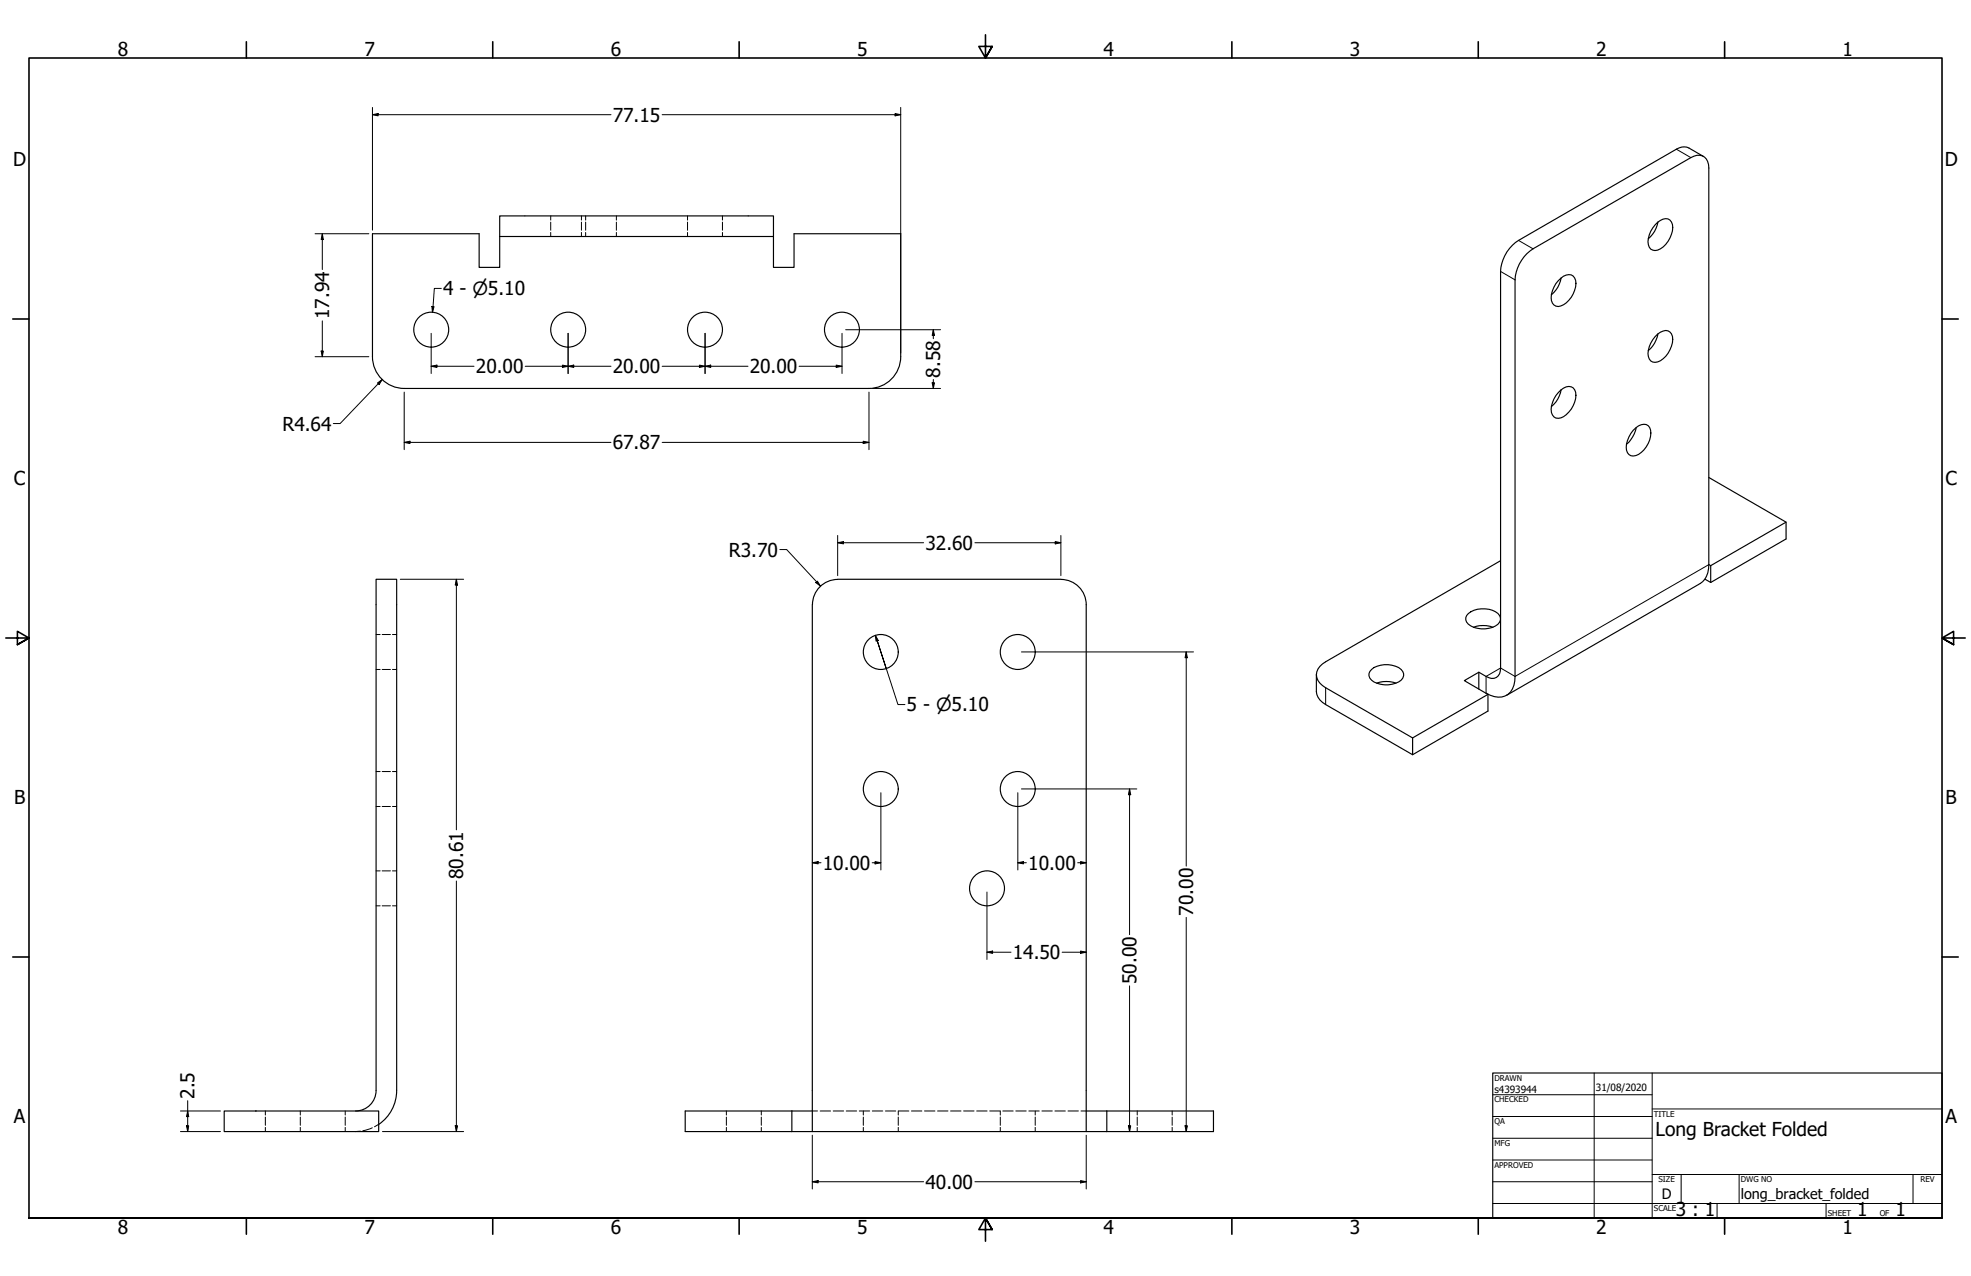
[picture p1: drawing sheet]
<svg xmlns="http://www.w3.org/2000/svg" width="864mm" height="559mm" viewBox="0 0 864 559" stroke-linecap="round" stroke-linejoin="round" font-family="sans-serif">
<!-- layer: Hidden (ANSI) -->
<g fill="none" stroke="#000" stroke-width=".44">
<path d="M241.3 94.6v1.8M241.3 97.3v3.5M254.8 94.6v1.8M254.8 97.3v3.5M256.6 94.6v1.8M256.6 97.3v3.5M270.1 94.6v1.8M270.1 97.3v3.5M301.2 94.6v1.8M301.2 97.3v3.5M316.5 94.6v1.8M316.5 97.3v3.5"/>
<path d="M241.3 101.8v1.8M254.8 101.8v1.8M256.6 101.8v1.8M270.1 101.8v1.8M301.2 101.8v1.8M316.5 101.8v1.8M164.8 277.9h1.8M167.4 277.9h3.7M172 277.9h1.8M164.8 293.2h1.8M167.4 293.2h3.7M172 293.2h1.8"/>
<path d="M164.8 337.9h1.8M167.4 337.9h3.7M172 337.9h1.8M164.8 353.2h1.8M167.4 353.2h3.7M172 353.2h1.8M164.8 396.7h1.8M164.8 381.4h1.8M167.4 396.7h3.7M167.4 381.4h3.7M172 396.7h1.8M172 381.4h1.8"/>
<path d="M116.3 486.5v1.8M116.3 489.2v3.6M116.3 493.7v1.9M131.6 486.5v1.8M131.6 489.2v3.6M131.6 493.7v1.9M151.3 486.5v1.8M151.3 489.2v3.6M151.3 493.7v1.9M157.9 495.4l-2.1 .2M163.1 493.9l-4.1 1.3M165.9 492.4l-1.8 1.1"/>
<path d="M318.3 486.5v1.8M318.3 489.2v3.6M318.3 493.7v1.9M333.6 486.5v1.8M333.6 489.2v3.6M333.6 493.7v1.9M355.9 486.5h2.3M359.3 486.5h4.6M365.1 486.5h4.5M370.8 486.5h4.5M376.5 486.5h4.6M378.3 486.5v1.8"/>
<path d="M378.3 489.2v3.6M378.3 493.7v1.9M382.2 486.5h4.6M387.9 486.5h4.6M393.6 486.5v1.8M393.6 489.2v3.6M393.6 493.7v1.9M393.6 486.5h4.6M399.4 486.5h4.5M405.1 486.5h4.5M410.8 486.5h4.6M416.5 486.5h4.6"/>
<path d="M422.2 486.5h4.6M427.9 486.5h4.6M433.6 486.5h4.6l.1 1.8M438.3 489.2v3.6M438.3 493.7v1.9M439.4 486.5h4.5M445.1 486.5h4.5M450.8 486.5h4.6M453.6 486.5v1.8M453.6 489.2v3.6M453.6 493.7v1.9M456.5 486.5h4.6"/>
<path d="M462.2 486.5h4.6M467.9 486.5h4.6M473.6 486.5h2.3M498.3 486.5v1.8M498.3 489.2v3.6M498.3 493.7v1.9M513.6 486.5v1.8M513.6 489.2v3.6M513.6 493.7v1.9"/>
</g>
<!-- layer: Visible (ANSI) -->
<g fill="none" stroke="#000" stroke-width=".51">
<path d="M746.4 68.5l-6.4-3.7a5.5 5.5 0 0 0-5.5 .5l-69.1 40a17.1 17.1 0 0 0-7.9 13.6v173.6a3.9 3.9 0 0 1-1.9 4.2 3.9 3.9 0 0 1-4.5-.5l-3.1-1.8-6.4 3.7 10.4 6M218.9 94.6h120v9h-120zM726.3 97.3a4.4 4.4 0 0 1 5.4-.9 6.8 6.8 0 0 1 0 7.8 8.9 8.9 0 0 1-6.5 5.5 3.7 3.7 0 0 1-3-5.3 12.1 12.1 0 0 1 4.1-7.1zM726.4 97.2a12.2 12.2 0 0 1-4.2 7.4M218.9 103.6v13.5h-9v-14.7h-46.7v53.8a13.9 13.9 0 0 0 13.9 13.9h203.6a13.9 13.9 0 0 0 14-13.9v-53.8h-46.8v14.7h-9v-13.5M682.8 122.9a6 6 0 0 1 5.7-2.5 4.9 4.9 0 0 1 1.4 6.7 10.3 10.3 0 0 1-7.1 7.1 3.8 3.8 0 0 1-3-5.3 13.3 13.3 0 0 1 3-6zM684 121.7a12.2 12.2 0 0 1-4.2 7.4M725.2 147.4a5 5 0 0 1 6.5-2 6.7 6.7 0 0 1 0 7.8 8.9 8.9 0 0 1-6.5 5.5 3.7 3.7 0 0 1-3-5.3 12.5 12.5 0 0 1 3-6zM726.4 146.2l-.3 1.4a12.2 12.2 0 0 1-3.9 5.9M682.8 172a4.9 4.9 0 0 1 6.5-2.1 6.8 6.8 0 0 1 0 7.8 9.2 9.2 0 0 1-6.5 5.5 3.8 3.8 0 0 1-3-5.3 12.7 12.7 0 0 1 3-5.9zM684 170.7l-.3 1.4a12.2 12.2 0 0 1-3.9 6M715.6 188.5a5.1 5.1 0 0 1 6.6-2.1 7 7 0 0 1 0 7.8 9.1 9.1 0 0 1-6.6 5.5 3.2 3.2 0 0 1-3.1-3.8 12.4 12.4 0 0 1 3.1-7.4z"/>
<path d="M716.9 187.3a13.2 13.2 0 0 1-4.2 7.3M748.7 209.1l33.9 19.6v7.3l-33 19.1M782.6 228.7l-33 19M367 253.7h97.8M367.1 253.7a11.1 11.1 0 0 0-11.1 11.1M464.9 253.7a11.1 11.1 0 0 1 11 11.1M657.5 245.6l-76.7 44.2a6.1 6.1 0 0 0-3.3 8.2l1.9 2.2 1.4 1 38.1 22v7.3l-38.1-22a7.3 7.3 0 0 1-4-5.7v-7.3M747 253.6l2.6 1.5M748.7 247.3a9.2 9.2 0 0 1-3.7 8.2l-84.9 49M748.7 247.3v-173.7a4.8 4.8 0 0 0-2.3-5.1 4.8 4.8 0 0 0-5.5 .5l-69.2 40a17.6 17.6 0 0 0-7.9 13.6v173.6a8.2 8.2 0 0 1-5.8 9 10.8 10.8 0 0 1-6.9-1.6M748.7 247.3l.9 .4M749.6 247.7v7.4"/>
<path d="M355.9 264.8v230.8M475.9 264.8v230.8M643.4 268.7a11.2 11.2 0 0 1 12.9 0 3.2 3.2 0 0 1-1 5.4 10.8 10.8 0 0 1-12.7-1.6 2.86 2.86 0 0 1 .8-3.8zM645.6 274.7a12.3 12.3 0 0 1 8.5 0M601 293.2a10.9 10.9 0 0 1 12.9 0 3.2 3.2 0 0 1-1.1 5.4 11.4 11.4 0 0 1-11.8-.7 2.93 2.93 0 0 1 0-4.7zM603.2 299.1a13.1 13.1 0 0 1 8.4 0M648 294.4v7.4M652 304.1v7.3l-33.1 19.1M652 304.1l-33.1 19.1M164.8 477.6a9 9 0 0 1-9 8.9M164.8 477.5v-223.8h9v223.8M173.8 477.6a18 18 0 0 1-7.8 14.8"/>
<path d="M98.2 486.5h67.7v9.1h-67.7zM347 495.6h137.9M347 486.5v9.1M355.9 486.5h-55.7v9.1h46.8M475.9 486.5h55.8v9.1h-46.8M484.9 486.5v9.1"/>
<circle cx="188.9" cy="144.4" r="7.7"/>
<circle cx="249" cy="144.4" r="7.7"/>
<circle cx="308.9" cy="144.4" r="7.7"/>
<circle cx="368.9" cy="144.4" r="7.7"/>
<circle cx="385.9" cy="285.5" r="7.7"/>
<circle cx="445.9" cy="285.5" r="7.7"/>
<circle cx="385.9" cy="345.5" r="7.7"/>
<circle cx="445.9" cy="345.5" r="7.7"/>
<circle cx="432.5" cy="389" r="7.7"/>
</g>
<!-- layer: Visible Narrow (ANSI) -->
<path d="M734.5 65.3l6.4 3.7M657.5 118.9l6.3 3.7M665.4 105.3l6.3 3.7M748.7 247.3l-84.9 48.9-6.3-3.7-6.4 3.7v7.4M580.8 301.2v7.3" fill="none" stroke="#000" stroke-width=".44"/>
<!-- layer: Border (ANSI) -->
<g fill="none" stroke="#000" stroke-width=".7">
<path d="M107.9 18.3v7.1M215.9 18.3v7.1M323.8 18.3v7.1M431.8 15.2v10.2l-2.9-5.1h5.8l-2.9 5.1 2.9-5.1M539.8 18.3v7.1M647.7 18.3v7.1M755.6 18.3v7.1M5.6 139.7h7.1M850.9 139.7h7.1M2.5 279.4h10.2l-5.1-2.9v5.8l5.1-2.9-5.1 2.9M861.1 279.4h-10.2l5.1-2.9v5.8l-5.1-2.9 5.1 2.9M5.6 419.1h7.1"/>
<path d="M850.9 419.1h7.1M12.7 533.4v-508h838.2v508h-838.2h838.2M107.9 533.4v7.1M215.9 533.4v7.1M323.8 533.4v7.1M434.7 538.5l-2.9-5.1 2.9 5.1h-5.8l2.9-5.1v10.2M539.8 533.4v7.1M647.7 533.4v7.1M755.6 533.4v7.1"/>
</g>
<!-- layer: Title (ANSI) -->
<g fill="none" stroke="#000" stroke-width=".44">
<path d="M654 479.4h69.9M698.5 469.9v63.5M723.9 469.9v63.5M654 488.9h69.9M654 498.5h69.9M723.9 485.6h127M654 508h69.9M654 517.5h69.9M723.9 514.3h127M736.6 514.3v12.7M762 514.3v12.7M838.2 514.3v12.7"/>
<path d="M654 527h196.9M752.3 527v6.4M800.1 527v6.4"/>
</g>
<path d="M654 469.9h196.9v63.5h-196.9z" fill="none" stroke="#000" stroke-width=".51"/>
<!-- layer: Dimension (ANSI) -->
<g fill="none" stroke="#000" stroke-width=".44">
<path d="M163.2 50.2l2.5-.5v1zM163.2 50.2h104.5M163.2 47.1v53.7M290.1 50.2h104.6M392.2 49.7l2.5 .5-2.5 .5zM394.7 47.1v107.5M138 102.4h23.6M141.2 102.4l.5 2.5h-1zM141.2 102.4v15.6M189.2 134.2l1 .1-.7 2.5zM193.4 126.3h-3.1l-.8 10.5M138 156.2h23.6"/>
<path d="M140.7 153.7h1l-.5 2.5zM141.2 140.5v15.7M188.9 146v17.6M246.4 159.9l2.5 .5-2.5 .5zM248.9 146v17.6M306.5 159.9l2.4 .5-2.4 .5zM308.9 146v17.6M366.4 159.9l2.5 .5-2.5 .5zM368.9 146v17.6M370.5 144.4h41.6M408.9 144.4l.5 2.5h-1zM408.9 144.4v3.9"/>
<path d="M165.4 167.7l2-1.5-1.3 2.2zM167.4 166.2l-18.4 19.3h-3M177.1 171.7v25.2M188.9 160.4l2.6-.5v1zM188.9 160.4h18.8M230.1 160.4h37.6M248.9 160.4l2.5-.5v1zM290.1 160.4h37.6M308.9 160.4l2.5-.5v1zM350.1 160.4h18.8M380.7 171.7v25.2M382.3 170.1h29.8"/>
<path d="M408.4 167.6h1l-.5 2.5zM408.9 166.2v3.9M177.1 193.7l2.5-.5v1zM177.1 193.7h90.6M290.1 193.7h90.6M378.2 193.2l2.5 .5-2.5 .5zM367 237.7l2.6-.5v1zM367 237.7h37.7M367 234.5v17.6M427.2 237.7h37.6M462.3 237.2l2.5 .5-2.5 .5zM464.8 234.5v17.6"/>
<path d="M175.4 253.7h27.7M200 253.7l.5 2.5h-1zM200 253.7v109.7M341.7 240.7h3l14.8 16M357.4 255.1l.7-.6 1.4 2.2zM383.5 278.3l1.3 2.2-.9 .3zM383.5 278.3l.9 2.3M388.3 292.8l-3.9-12.2 9 27.9h3.1M447.5 285.5h75.4M519.7 285.5l.6 2.5h-1.1zM519.7 285.5v93.8M386 347.2v33.8"/>
<path d="M446 347.2v33.8M447.5 345.5h50.6M494.9 345.5l.5 2.5h-1zM494.9 345.5v63.8M355.9 377.8l2.6-.5v1zM355.9 377.8h3.8M382.1 377.8h3.9M383.4 377.3l2.6 .5-2.6 .5zM446 377.8l2.4-.5v1zM446 377.8h3.7M472.2 377.8h3.7M473.5 377.3l2.4 .5-2.4 .5z"/>
<path d="M200 385.8v109.8M432.4 390.7v29.5M432.4 417l2.5-.5v1zM432.4 417h10.6M465.4 417h10.5M473.5 416.5l2.4 .5-2.4 .5zM519.7 401.8v93.8M494.9 431.7v63.9M79.1 486.5h17.5M79.1 495.6h17.5M81.7 493h1l-.5 2.6zM82.2 486.5l.5 2.5h-1z"/>
<path d="M82.2 482v13.6M167.6 495.6h35.5M199.5 493h1l-.5 2.6zM355.9 497.1v23.6M475.9 497.1v23.6M494.4 493h1l-.5 2.6zM519.2 493h1.1l-.6 2.6zM355.9 517.5l2.6-.5v1zM355.9 517.5h48.8M427.2 517.5h48.7M473.5 517l2.4 .5-2.4 .5z"/>
</g>
<g fill="#000">
<path d="M163.2 50.2l2.5-.5v1z" fill-rule="evenodd"/>
<path d="M392.2 49.7l2.5 .5-2.5 .5z" fill-rule="evenodd"/>
<path d="M141.2 102.4l.5 2.5h-1z" fill-rule="evenodd"/>
<path d="M189.2 134.2l1 .1-.7 2.5z" fill-rule="evenodd"/>
<path d="M140.7 153.7h1l-.5 2.5z" fill-rule="evenodd"/>
<path d="M188.9 160.4l2.6-.5v1z" fill-rule="evenodd"/>
<path d="M248.9 160.4l2.5-.5v1z" fill-rule="evenodd"/>
<path d="M308.9 160.4l2.5-.5v1z" fill-rule="evenodd"/>
<path d="M408.9 144.4l.5 2.5h-1z" fill-rule="evenodd"/>
<path d="M165.4 167.7l2-1.5-1.3 2.2z" fill-rule="evenodd"/>
<path d="M246.4 159.9l2.5 .5-2.5 .5z" fill-rule="evenodd"/>
<path d="M306.5 159.9l2.4 .5-2.4 .5z" fill-rule="evenodd"/>
<path d="M366.4 159.9l2.5 .5-2.5 .5z" fill-rule="evenodd"/>
<path d="M408.4 167.6h1l-.5 2.5z" fill-rule="evenodd"/>
<path d="M177.1 193.7l2.5-.5v1z" fill-rule="evenodd"/>
<path d="M378.2 193.2l2.5 .5-2.5 .5z" fill-rule="evenodd"/>
<path d="M367 237.7l2.6-.5v1z" fill-rule="evenodd"/>
<path d="M462.3 237.2l2.5 .5-2.5 .5z" fill-rule="evenodd"/>
<path d="M200 253.7l.5 2.5h-1z" fill-rule="evenodd"/>
<path d="M357.4 255.1l.7-.6 1.4 2.2z" fill-rule="evenodd"/>
<path d="M383.5 278.3l1.3 2.2-.9 .3z" fill-rule="evenodd"/>
<path d="M519.7 285.5l.6 2.5h-1.1z" fill-rule="evenodd"/>
<path d="M494.9 345.5l.5 2.5h-1z" fill-rule="evenodd"/>
<path d="M355.9 377.8l2.6-.5v1z" fill-rule="evenodd"/>
<path d="M383.4 377.3l2.6 .5-2.6 .5z" fill-rule="evenodd"/>
<path d="M446 377.8l2.4-.5v1z" fill-rule="evenodd"/>
<path d="M473.5 377.3l2.4 .5-2.4 .5z" fill-rule="evenodd"/>
<path d="M432.4 417l2.5-.5v1z" fill-rule="evenodd"/>
<path d="M473.5 416.5l2.4 .5-2.4 .5z" fill-rule="evenodd"/>
<path d="M81.7 493h1l-.5 2.6z" fill-rule="evenodd"/>
<path d="M82.2 486.5l.5 2.5h-1z" fill-rule="evenodd"/>
<path d="M199.5 493h1l-.5 2.6z" fill-rule="evenodd"/>
<path d="M494.4 493h1l-.5 2.6z" fill-rule="evenodd"/>
<path d="M519.2 493h1.1l-.6 2.6z" fill-rule="evenodd"/>
<path d="M355.9 517.5l2.6-.5v1z" fill-rule="evenodd"/>
<path d="M473.5 517l2.4 .5-2.4 .5z" fill-rule="evenodd"/>
</g>
<g font-size="8.4">
<text x="51.7" y="24.4">8</text>
<text x="159.6" y="24.4">7</text>
<text x="267.6" y="24.4">6</text>
<text x="375.5" y="24.4">5</text>
<text x="483.5" y="24.4">4</text>
<text x="591.4" y="24.4">3</text>
<text x="699.4" y="24.4">2</text>
<text x="807.3" y="24.4">1</text>
<text x="268.5" y="53.2">77.15</text>
<text x="5.8" y="72.9">D</text>
<text x="852.1" y="72.9">D</text>
<text x="194.1" y="129.2">4 - ⌀5.10</text>
<text x="144.3" y="139.7" transform="rotate(-90 144.3 139.7)">17.94</text>
<text x="208.5" y="163.4">20.00</text>
<text x="268.5" y="163.4">20.00</text>
<text x="328.5" y="163.4">20.00</text>
<text x="412" y="165.4" transform="rotate(-90 412 165.4)">8.58</text>
<text x="123.8" y="188.5">R4.64</text>
<text x="268.5" y="196.8">67.87</text>
<text x="6.1" y="212.6">C</text>
<text x="852.4" y="212.6">C</text>
<text x="319.4" y="243.7">R3.70</text>
<text x="405.5" y="240.7">32.60</text>
<text x="397.3" y="311.5">5 - ⌀5.10</text>
<text x="6.2" y="352.3">B</text>
<text x="852.5" y="352.3">B</text>
<text x="360.5" y="380.9">10.00</text>
<text x="450.5" y="380.9">10.00</text>
<text x="203" y="385.1" transform="rotate(-90 203 385.1)">80.61</text>
<text x="522.8" y="400.9" transform="rotate(-90 522.8 400.9)">70.00</text>
<text x="443.7" y="420.1">14.50</text>
<text x="498" y="431" transform="rotate(-90 498 431)">50.00</text>
<text x="85.3" y="481.2" transform="rotate(-90 85.3 481.2)">2.5</text>
<text x="6.1" y="492">A</text>
<text x="852.4" y="492">A</text>
<text x="725.4" y="497.5">Long Bracket Folded</text>
<text x="405.5" y="520.6">40.00</text>
<text x="734.3" y="532.5">3 : 1</text>
<text x="813.8" y="532.6">1</text>
<text x="830.5" y="532.6">1</text>
<text x="51.7" y="540.5">8</text>
<text x="159.6" y="540.5">7</text>
<text x="267.6" y="540.5">6</text>
<text x="375.5" y="540.5">5</text>
<text x="483.5" y="540.5">4</text>
<text x="591.4" y="540.5">3</text>
<text x="699.4" y="540.5">2</text>
<text x="807.3" y="540.5">1</text>
</g>
<g font-size="6.3">
<text x="728.1" y="524.9">D</text>
<text x="762.8" y="525">long_bracket_folded</text>
</g>
<g font-size="4.4">
<text x="654.8" y="478.6">s4393944</text>
<text x="699.3" y="478">31/08/2020</text>
</g>
<g font-size="3.5">
<text x="654.8" y="473.2">DRAWN</text>
<text x="654.8" y="482.8">CHECKED</text>
<text x="724.7" y="488.9">TITLE</text>
<text x="654.8" y="492.3">QA</text>
<text x="654.8" y="501.8">MFG</text>
<text x="654.8" y="511.4">APPROVED</text>
<text x="726.7" y="517.7">SIZE</text>
<text x="762.8" y="517.7">DWG NO</text>
<text x="841.4" y="517.7">REV</text>
<text x="724.7" y="530.4">SCALE</text>
<text x="800.9" y="532.6">SHEET</text>
<text x="823.6" y="532.6">OF</text>
</g>
</svg>
